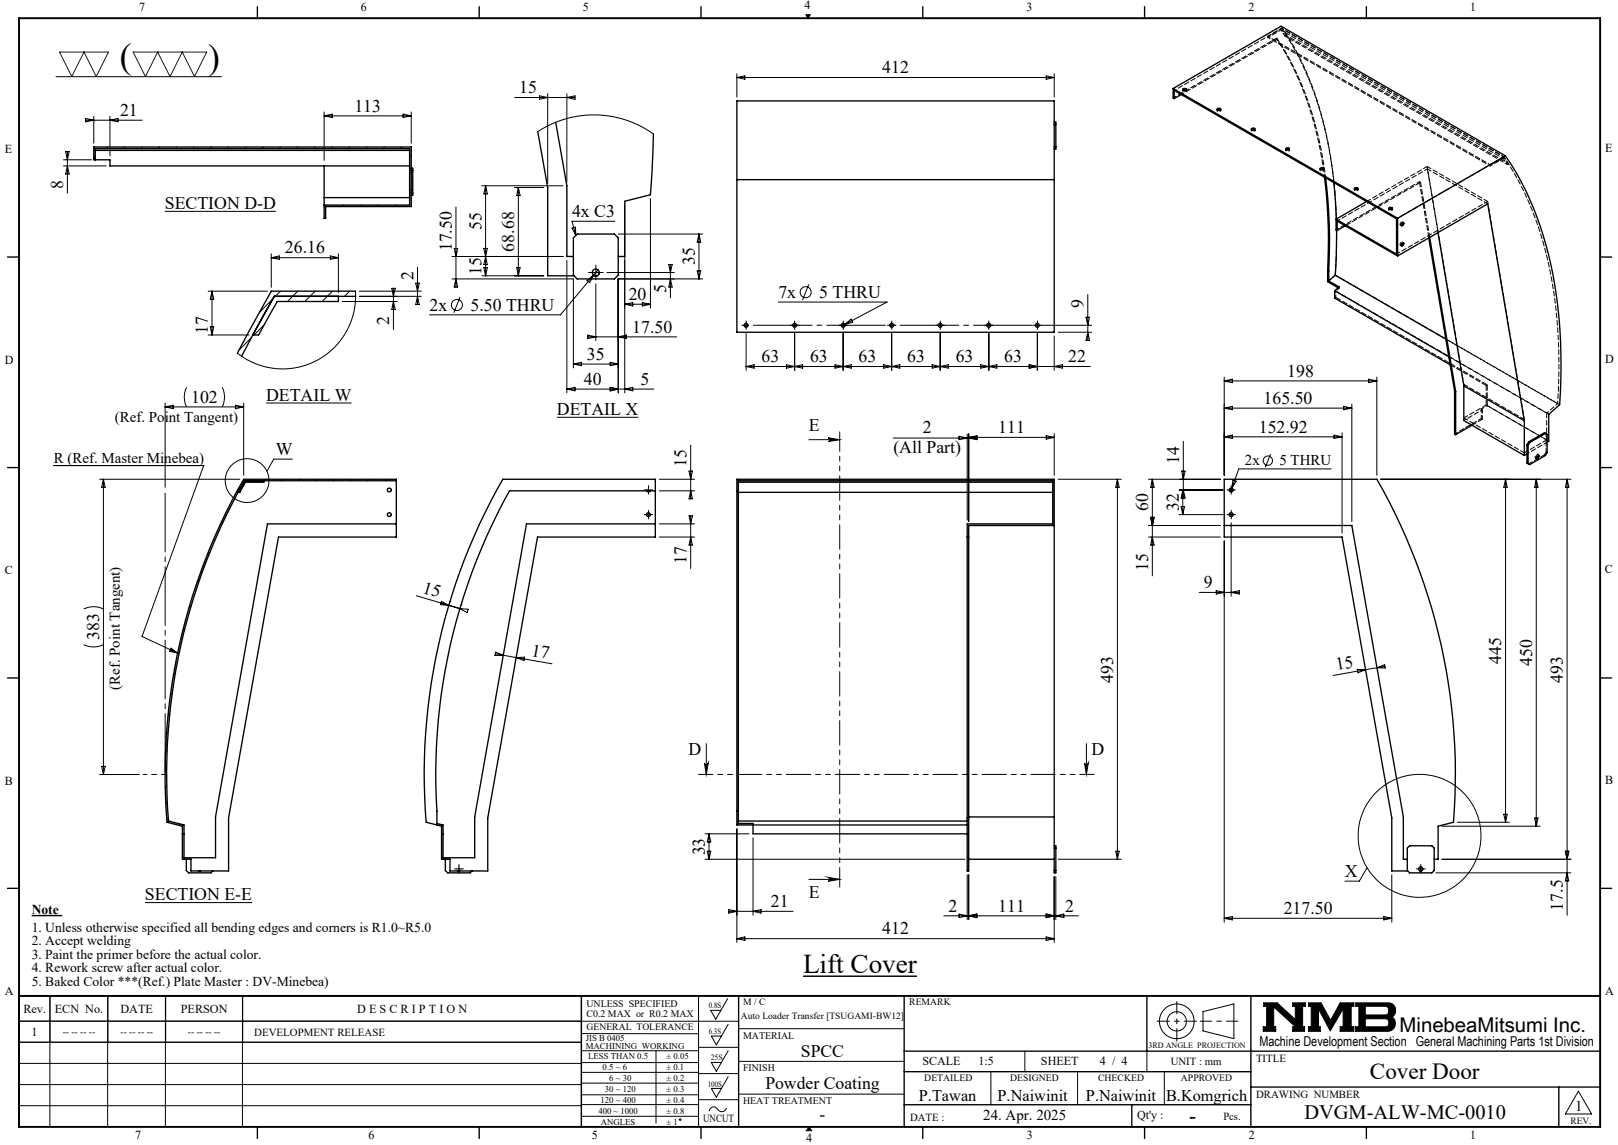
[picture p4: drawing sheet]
<svg xmlns="http://www.w3.org/2000/svg" width="420mm" height="297mm" viewBox="0 0 420 297" stroke-linecap="round" stroke-linejoin="round" font-family="sans-serif">
<g fill="none" stroke="#000" stroke-width=".26">
<path d="M14.5 19.9h43M191.3 19.1v6.1M209.2 3.8h1.1l-.6 .9zM271.6 19.7l2 .4-2 .5zM273.6 19.1v6.1M17 39.3h1l-.5 2.1zM17.5 39.3v10.8M22.2 31.2h14.7M22.2 30.7l2.1 .5-2.1 .4zM24.3 30.2v6.9M27.9 38.1l-.3 .5M28.5 30.2v10.2"/>
<path d="M28.5 31.2l2.1-.5v.9zM32.4 38.1l-.4 .5M36.9 38.1l-.4 .5M41.4 38.1l-.4 .5M45.9 38.1l-.4 .5M50.4 38.1l-.4 .5M54.9 38.1l-.4 .5M59.4 38.1l-.4 .5M63.9 38.1l-.4 .5M68.4 38.1l-.5 .5M72.8 38.1l-.3 .5M77.3 38.1l-.4 .5"/>
<path d="M81.8 38.1l-.4 .5M84.1 29v12.6M84.1 30.1h22.7M84.1 30.1l2.1-.5v.9zM86.3 38.1l-.4 .5M90.8 38.1l-.4 .5M95.3 38.1l-.4 .5M99.8 38.1l-.4 .5M104.3 38.1l-.4 .5M104.6 29.6l2.2 .5-2.2 .4zM106.8 29v8.1M133.6 25.3h15.7"/>
<path d="M139.6 34.1l3.1-1.7 4.3-1.6 4.2-.9 4-.1 4 .5 3.8 1 3.5 1.5 3.1 1.9M140.1 24.9l2.1 .4-2.1 .4zM142.2 24.3v23.3M147.1 24.3v22.9M147.1 25.3l2.2-.4v.8zM191.3 20.1h82.3M191.3 20.1l2.1-.4v.9zM16.5 41.4h7.2M16.5 43h11.1M17.5 43l.5 2.2h-1zM42.8 54.8h28.8M84.7 53.2l-.6 .6"/>
<path d="M89.2 53.2l-.4 .4M93.7 53.2l-.4 .4M98.2 53.2l-.4 .4M102.7 53.2l-.4 .4M106.8 40.2l-.5 .4M106.8 44.7l-.5 .3M106.8 49.1l-.5 .5M118.4 53.7v20.8M125.1 48.2h21.1M126 48.2v23.3M126 48.2l.5 2.1h-.9zM133.6 48.6h7.5"/>
<path d="M134.5 48.6v22.9M134.5 48.6l.5 2.1h-.9zM148.5 59.2l.9-.3 .1 2.2zM159.6 57.4h-11.1l1 3.7M162.2 53.2v48.7M168.8 51.5v28.4M54 75.5h15.4M55 75.5v11.4M55 75.5l.5 2.1h-.9zM70.4 65.8v8.7M70.4 66.8h17.4M70.4 66.8l2.1-.4v.9z"/>
<path d="M72.8 75.5l-5.5 5.6M77.3 75.5l-2.7 2.7M81.8 75.5l-2.7 2.7M85.8 66.4l2 .4-2 .5zM86.3 75.5l-2.7 2.7M87.8 65.8v10.1M88.9 78.2h14.3M90.8 75.5l-1.4 1.4M92.3 75.5v2.9l-.5 2.7-.7 2.3-1 2.3-1.9 2.9-2 2.1-1.9 1.5-2.1 1.3-2.6 1.1-2.2 .7-2.9 .4-2.8-.1-2.3-.3-2.9-.9-2.8-1.3-2.1-1.5M93.3 75.5h16.1M93.3 76.9h16.1M101.7 74.8h.9l-.5 2.1z"/>
<path d="M102.1 74.8v10.7M102.1 78.2l.5 2.1h-.9zM107.9 73.4h.9l-.4 2.1zM108.4 69.3v9.7M108.4 76.9l.4 2.1h-.9zM117.3 72.4h31.5v23M117.3 66.5h28.9M117.9 64.4h.9l-.4 2.1zM118.4 72.4l.4 2.1h-.9zM119.4 77.1l-1.6 4M125.1 71.5h16M125.6 64.4h.9l-.5 2.1z"/>
<path d="M125.6 69.4h.9l-.5 2.1zM126 66.5l.5 2.1h-.9zM134.1 69.4h.9l-.5 2.1zM147.1 67.5v34.4M152.4 72.7l1.7-1.3-1 1.9zM153.7 70.7h1.9M154.1 71.4l-8.6 10.3h-34M154.7 69.7v2M154.7 73.6v14.8M155.3 70l-1.2 1.4M157.6 70.7h17.4M160.5 60.7h21.9"/>
<path d="M162.2 78.9h6.6M162.2 78.9l2.1-.4v.9zM166.7 78.5l2.1 .4-2.1 .5zM173.6 68.6h.9l-.5 2.1zM174 72.4l.5 2.1h-.9zM174 68.6v8.6M181 70.3h.9l-.5 2.1zM181.4 60.7v11.7M181.4 60.7l.5 2.1h-.9zM182.4 72.4h-21.9v29.5M202 78.3h28.3l-11 5.8M209.9 73.8l-1.6 4.1"/>
<path d="M282.4 76.4v11.9M54 86.9h10.6M54.6 84.8h.9l-.5 2.1zM65.2 87.6l-3.2 3.3M68.5 84.3l-2.5 2.6M148.8 94.4l2.1-.4v.9zM148.8 94.4h11.7M152.6 87.4h23M152.6 86.9l2.1 .5-2.1 .4zM158.4 94l2.1 .4-2.1 .5zM160.5 87.4l2.1-.5v.9zM193.1 84.4h1.2"/>
<path d="M193.7 83.8v1.2M193.7 86.5v9.6M193.7 95.1l2.1-.5v.9zM204.2 94.6l2.1 .5-2.1 .4zM205.7 84.4h1.2M206.3 83.8v1.2M206.3 86.5v9.6M206.3 95.1l2.1-.5v.9zM216.7 94.6l2.2 .5-2.2 .4zM218.3 84.4h1.2M218.9 83.8v1.2M218.9 86.5v9.6"/>
<path d="M218.9 95.1l2.1-.5v.9zM219.3 84.1l-.9 .5M219.3 84.1l1.6-1.3 .5 .8zM229.4 94.6l2.1 .5-2.1 .4zM230.9 84.4h1.2M231.5 83.8v1.2M231.5 86.5v9.6M231.5 95.1l2.1-.5v.9zM242 94.6l2.1 .5-2.1 .4zM243.5 84.4h1.2M244.1 83.8v1.2M244.1 86.5v9.6"/>
<path d="M244.1 95.1l2.1-.5v.9zM254.6 94.6l2.1 .5-2.1 .4zM256 84.4h1.3M256.7 83.8v1.2M256.7 86.5v9.6M256.7 95.1l2.1-.5v.9zM267.2 94.6l2.1 .5-2.1 .4zM268.7 84.4h1.2M269.3 83.8v1.2M269.3 86.5v9.6M270.2 84.4h13.2M273.6 87.2v8.9"/>
<path d="M273.6 95.1l2.2-.5v.9zM274.7 86.2h8.7M281.9 82.3h.9l-.4 2.1zM282.4 86.2l.4 2.1h-.9zM283 95.1h-89.3M317.8 97.8v25.5M317.8 98.8l2.1-.4v.9zM317.8 98.8h39.6M355.3 98.4l2.1 .4-2.1 .5zM357.4 97.8v25.5M42.9 104.6v21.8M42.9 105.5h20.4"/>
<path d="M42.9 105.5l2-.4v.9zM48.4 100.5l-.4 1-.2 1.3 .2 1.4 .4 1.3M57.7 100.5l.4 1 .2 1.3-.2 1.4-.4 1.3M61.1 105.1l2.2 .4-2.2 .5zM63.3 104.6v18.7M69.1 104.5h22.1M75.9 119.1h-4.9l-1.7 3.1M144.6 108.2h21.1M147.1 100.9h22.6M147.1 100.9l2.2-.4v.9zM158.4 100.5l2.1 .4-2.1 .5zM162.2 100.9l2.1-.4v.9z"/>
<path d="M179.3 115.5v13.9M210 114h7.9M214.9 113.6l3 .4-3 .5a.49 .49 0 0 0 .5-.5 .49 .49 0 0 0-.5-.4zM231.9 113.6h21.7M249 113.2l2.1 .4-2.1 .4zM251.1 112.6v22.3M251.5 112.5v22.8M251.5 113.4h22.1M251.5 113.4l2.1 .5M253.6 113.2l-2.1 .4 2.1 .4v-1l-2.1 .4M271.6 113l2 .4-2 .5zM273.6 112.5v10.8"/>
<path d="M307.2 114.5v14.7M317.8 113.3h30.6M317.8 113.3l2.1-.4v.8zM317.8 105.9l2.1-.5v.9zM317.8 105.9h33.1M329.8 117.8l-1.4 3.4M346.3 112.9l2.1 .4-2.1 .4zM348.4 112.3v26M348.8 105.4l2.1 .5-2.1 .4zM350.9 104.8v30.5M13.9 120.8h39l-16 44.3 9.2 4.3M25.9 124.3h36.4"/>
<path d="M26.8 124.3v76.6M26.8 124.3l.5 2.1h-.9zM58 135.2l-.8 .8M64.4 124.3l-2.6 2.7M68.9 124.3l-.8 .8M73.4 124.3l-.4 .4M77.9 124.3l-.4 .4M82.4 124.3l-.4 .4M86.9 124.3l-.4 .4M91.4 124.3l-.5 .4M95.8 124.3l-.3 .4M100.3 124.3l-.4 .4"/>
<path d="M167.7 133.5h1.2M167.7 127.1h1.2M168.3 126.5v1.2M168.3 132.9v1.2M171.1 124.3h9.2M171.1 127.3h9.2M171.1 139.3h9.2M171.1 135.9h9.2M178.9 122.2h.8l-.4 2.1zM178.9 133.8h.8l-.4 2.1zM179.3 139.3l.4 2.1h-.8zM179.3 133.8v13.7"/>
<path d="M179.3 127.3l.4 2.1h-.8zM274.7 124.3h16.4M290.1 124.3l.4 2.1h-.9zM290.1 124.3v98.6M298.1 124.3h18.7M298.1 139.3h18.7M298.1 136.3h18.7M298.7 134.2h.9l-.5 2.1zM299.1 124.3l.5 2.1h-.9zM299.1 124.3v25.1M299.1 139.3l.5 2.1h-.9zM306 133.5h11.5"/>
<path d="M306 127.1h11.5M306.6 131.4h.9l-.5 2.1zM306.7 122.2h.9l-.4 2.1zM307 127.1v6.4M307 127.1l.5 2.1M307 127.1l-.4 2.1h1l-.4-2.1-.5 2.1M319 133.5h1.2M319 127.1h1.2M319.6 135.6v19.1M319.6 126.5v1.2M319.6 132.9v1.2M319.8 126.6l-.4 1"/>
<path d="M320 124.5l.9 .3-1.1 1.8zM345.5 121.6h-23.9l-1.8 5M390.8 124.3l.4 2.1h-.9zM390.8 124.3v89M398.8 124.3l.4 2.1h-.8zM398.8 124.3v90M406.8 124.3l.4 2.1h-.9zM406.8 124.3v113.1M407.8 124.3h-49.4M21.7 158l1-.4 1.4-.2 1.4 .1 1.3 .5M49.6 157l-.5 .6M51.8 150.4l-.6 .7"/>
<path d="M54.5 143.2l-.7 .7M108.1 154.5l11.3 3.4M114.6 156l1.9 1-2.1-.2zM116.5 157l2.9 .9M116.8 156.1h.1M119.4 157.9l2.1 .1-.3 .9zM119.7 156.9h.1M311.3 153.7h10.4M315.7 153.2l2.1 .5-2.1 .4zM317.8 140.3v98.9M319.6 153.7l2.1-.5v.9zM21.7 167.2l1 .4 1.4 .2 1.4-.1 1.3-.5"/>
<path d="M44.4 168.1l1.7 1.3-2.1-.5zM44.7 179.9l-.5 .5M45.5 174.6l-.5 .5M46.6 169.1l-.5 .5M47.9 163.2l-.5 .6M128.6 169.6l2 .4M128.7 169.2l1.9 .8h-2.1zM130.6 170l3.4 .6M134 170.6l9.3 1.6M134 170.6l2.1-.1-.1 .8zM352.3 173.6l2.2 .1-2 .8zM354.5 173.7l-8.5 1.5"/>
<path d="M357.4 173.2l-2.9 .5M357.4 173.2l2-.8 .2 .9zM359.5 172.8l-2.1 .4M26.4 198.8h.9l-.5 2.1zM43.3 199.4l-.4 .3M43.4 194.7l-.4 .5M43.6 190l-.4 .4M44.1 185.1l-.5 .4M182.8 197.9a.49 .49 0 0 0 .5 .5 .49 .49 0 0 0 .5-.5l-.5 3zM183.3 192.9v8M281.5 197.9a.49 .49 0 0 0 .5 .5 .49 .49 0 0 0 .5-.5l-.5 3zM282 192.9v8"/>
<path d="M25.9 200.9h10.3M43.3 203.8l-.4 .4M43.4 208.2l-.4 .3M43.7 212.4l-.4 .4M46.8 213.7l-.3 .4M183 216.3h11.5M184 216.3v6.6M184 216.3l.5 2.1h-.9zM191.3 215v29.5M195.5 217.3v20.1M374.3 214.3h25.5M378.3 213.3h13.5"/>
<path d="M390.3 211.2h.9l-.4 2.1zM398.4 212.2h.8l-.4 2.1zM37.6 234.1h27.8M118.5 225.4h1.2M119.1 224.8v1.2M183 222.9h67.5M183.6 220.8h.9l-.5 2.1zM189.2 236.4h16.7M189.2 235.9l2.1 .5-2.1 .5zM195.5 236.4l2.1-.5v1zM210 228.1h7.9M214.9 227.6l3 .5-3 .5a.51 .51 0 0 0 .5-.5 .51 .51 0 0 0-.5-.5z"/>
<path d="M249 237.1l2.1 .5-2.1 .4zM251.1 226.9v11.6M251.5 226.9v11.6M251.5 237.6l2.1-.5v.9zM271.6 237.1l2 .5-2 .4zM273.6 227.4v17.1M274.1 227.4v11.1M274.1 237.6l2.1-.5v.9zM274.7 222.9h16.4M279.9 237.6h-34.9M289.6 220.8h.9l-.4 2.1zM317.8 238.2l2.1-.5v.9z"/>
<path d="M317.8 238.2h43.5M354.9 225.1l-2.1 3.5h-3.7M359.2 237.7l2.1 .5-2.1 .4zM361.3 226.9v12.3M368.2 225.4h1.2M368.8 224.8v1.2M372.7 226.4h35.1M374.3 222.9h33.5M406.3 220.8h.9l-.4 2.1zM406.8 226.4l.4 2.1h-.9zM13 258.3l-.1 34M27.9 258.3v34"/>
<path d="M28 258.3v12M42.9 258.3v34M43 258.3v12M62.9 258.3v34M63 258.3v12M181.3 258.3v34M188.9 259l-3.1 5.4-1.3-2.3h2.6M191.3 243.5l2.1-.5v.9zM191.3 243.5h82.3M271.6 243l2 .5-2 .4zM4.9 264.9h186.8M4.9 275.8h146"/>
<path d="M5 270.3v-12h146l-.1 34M5 264.9h146M150.9 278.2h30.4M150.9 275.6h30.4M150.9 272.6h30.4M150.9 268.1h30.4M151 270.3l-146.1 .1M170.3 272.6v18.7M181.3 271.7h10.4M181.3 278.5h10.4M189 272.6l-3.1 5.3-1.3-2.3h2.7M189 279.3l-3.1 5.3-1.3-2.3h2.7"/>
<path d="M189 265.7l-3.1 5.3-1.3-2.3h2.7M191.7 266.8h43M191.7 275.3h43M257.2 278v8.6M266 272.7v5.3M279.7 278v8.6M297.7 272.7v5.3M302.2 278v8.6M312.3 262.4l8-2v9l-8-2zM328 260.1h3.5l4.7 4.3v-3.4h-.6v-.9h3.2v.9h-.7v5.3h.5v1.2h-3v-1.2h.7l-5.7-5.1v5.1h.6v1.2h-3.3v-1.2h.9v-5.3h-.8zM339.7 260.1h3.2l2.5 4.6 2.5-4.6h3.5v.9h-.7v5.3h.7v1.2h-3.5v-1.2h.8v-4.6l-3.4 5.7-3-5.7v4.6h.4v1.2h-3v-1.2h.7v-5.3h-.7zM351.9 260.1h8.4a1.97 1.97 0 0 1 1.9 1.5 1.97 1.97 0 0 1-.9 2.2 2.03 2.03 0 0 1 .8 2.2 2.03 2.03 0 0 1-1.8 1.5h-8.4v-1.2h.8v-5.3h-.8z"/>
<path d="M354.4 261h5.4l.6 .5v1.2l-.4 .5-.3 .1h-5.3zM354.4 264.3h5.4l.6 .4 .1 1-.2 .4-.4 .2h-5.5zM4.9 281.3h146M4.9 286.8h146M150.9 280.9h30.4M150.9 286.5h30.4M150.9 284h30.4M150.9 289.6h30.4M181.3 285.3h10.4M188.6 287.4a1.29 1.29 0 0 1-1.2 1 1.29 1.29 0 0 1-1.3-.9 1.14 1.14 0 0 0-1.3-.3 1.14 1.14 0 0 0-.7 1.1M191.7 283.8h43M210 292.3l.7 1"/>
<path d="M409.7 283l3.4 6h-6.8z"/>
<circle cx="118.6" cy="79.1" r="1.44"/>
<circle cx="209.1" cy="75.8" r="1.43"/>
<circle cx="329.1" cy="119.5" r="1.2"/>
<circle cx="64.1" cy="124.7" r="5.7"/>
<circle cx="368.5" cy="216.8" r="15.9"/>
<circle cx="305.5" cy="264.9" r="2.51"/>
<circle cx="305.5" cy="264.9" r="4.5"/>
<circle cx="176.6" cy="290.4" r=".2"/>
</g>
<path d="M311.6 264.9h9.7" fill="none" stroke="#000" stroke-width=".26" stroke-dasharray="15.2 1.3 1.3 1.3" stroke-dashoffset="12.3"/>
<path d="M305.5 259.8v10.2M300.4 264.9h10.2" fill="none" stroke="#000" stroke-width=".26" stroke-dasharray="15.2 1.3 1.3 1.3" stroke-dashoffset="12"/>
<g fill="none" stroke="#000" stroke-width=".35">
<path d="M66.8 1.7v3M124.4 1.7v3M182 1.7v3M239.5 1.7v3M297.1 1.7v3M354.7 1.7v3M24.7 39h81.6M139.6 34.1l2.6 14.5v22.9h6.8M144.3 31.7l2.8 16.5v18.3h1.7M169.6 34.7l-.8 15.8-6.6 1.7v14.3h-1.7M273.6 31.7h.5v7h-.5M273.6 32.3h.5"/>
<path d="M273.6 38.1h.5M304.5 23v2.4l.3 .2M304.5 23l58.3 33.6M304.5 23l28-16.2 58.3 33.6M304.8 25.6v-2.1l57.7 33.3v9.1l-15.7-9M306.6 24.5l-1.8 1.1M307 23.1a.51 .51 0 0 1 .6-.2 .51 .51 0 0 1 .3 .4 .5 .5 0 0 1-.5 .2 .5 .5 0 0 1-.4-.4zM307.1 23.4l.4-.2 .4 .2M316 28.5l.4-.1 .4 .1M316.1 28.1h.5l.3 .2a.47 .47 0 0 1-.5 .3 .47 .47 0 0 1-.5-.3zM324.8 33.4a.49 .49 0 0 1 .6-.2 .49 .49 0 0 1 .4 .4 .52 .52 0 0 1-.6 .2 .52 .52 0 0 1-.4-.4zM324.9 33.7h.8"/>
<path d="M333.8 38.5a.52 .52 0 0 1 .5-.2 .52 .52 0 0 1 .4 .5 .51 .51 0 0 1-.6 .2 .51 .51 0 0 1-.3-.5zM333.8 38.8h.8M24.3 41.1v.3h4.2v1.6h77.8M24.3 41.1v-3h82.5v15.5h-22.3v3.1h-.4v-13.7M24.3 41.1h.4M24.7 41.1v.3M24.7 41.1v-2.5h81.6v14.6h-22.2M84.1 51.3h22.2M106.8 44.2h.3M106.8 43.6h.3v7.1h-.3M106.8 50.1h.3M191.3 46.6v-20.4h82.3v20.4"/>
<path d="M191.3 46.6v39.6h82.3v-39.6M191.3 46.6h82.3M342.7 43.7a.55 .55 0 0 1 .5-.2 .55 .55 0 0 1 .4 .4 .52 .52 0 0 1-.5 .2 .52 .52 0 0 1-.4-.4zM342.7 44l.4-.2 .4 .2M343.8 46a136 136 0 0 1 .8 24.1M344.1 46.1a136.6 136.6 0 0 1 .8 24.2M346.2 47.4l.7 9.4M346.8 56.9v2.7l.3 .2M346.9 59.7v6.2l-.3 5.5M347.1 59.8v-2.4l15.7 9M349.2 58.6l-2.1 1.2M351.6 48.8a.52 .52 0 0 1 .5-.2 .52 .52 0 0 1 .4 .4 .5 .5 0 0 1-.5 .2 .5 .5 0 0 1-.4-.4z"/>
<path d="M351.6 49.1l.4-.1 .5 .1M354.7 52.3l-7.9 4.6M360.5 54a.52 .52 0 0 1 .5-.2 .52 .52 0 0 1 .4 .4 .52 .52 0 0 1-.5 .2 .52 .52 0 0 1-.4-.4zM360.5 54.3l.5-.2 .4 .2M362.8 56.6v9.8M363.9 57.9l.3-.2a.45 .45 0 0 1 .1 .6 .45 .45 0 0 1-.6 .2zM364.1 57.7l-.4 .7M390.8 40.4a86 86 0 0 1 13.7 40.5 143.1 143.1 0 0 1 .3 24.1l-2.8 2.5v7l-.4 .2M390.8 40.4l-28 16.2M1.9 66.7h3M71.2 76.9l-8.5 15.5M71.2 76.9l-5.6 10h1.5l4.9-8.7h15.8v-1.3"/>
<path d="M71.2 76.9h21.1M92.3 75.5h-21.9l-8.8 16.1M149.8 60.7h9.7l1 1v9.7l-1 1h-9.7l-1-1v-9.7zM154.3 71.5h.7M344.6 70.1l.3 .2M344.6 70.1v3l2.7 1.5M344.9 70.3v2.6M344.9 72.9l2.7 1.5-1.1 1M346.5 75.4l29.6 17.1M346.5 75.4v1.9l29.9 17.3M346.6 71.4l28.7 16.6M346.6 71.4l-1.7 1.5"/>
<path d="M362.8 66.4l23.4-13.5 9.5 56.2M363.9 63.1l.3-.2a.47 .47 0 0 1 .1 .6 .47 .47 0 0 1-.6 .2zM364.1 62.9l-.4 .8M370.9 61.7l6.7 39.7M371.1 61.6l6.8 39.9M373.3 60.4l6.7 39.7M415.4 66.7h3M377.6 101.4l.3 .1M377.6 101.4v11.2l.3 .1M377.9 101.5v11.2M380 100.1v9l15.7 9M380 100.1l15.7 9"/>
<path d="M382.1 110.3l-4.2 2.4M395.7 109.1v9M396.4 115.4v4.7M396.4 117.7l-.7 .4M396.4 115.4l.3 .1M396.7 115.5v4.8l-.3-.2M396.8 114.6l-.4 .8M396.8 114.6l.3 .2M397.1 114.8l-.4 .7M398.9 118.3l.3-.3a.44 .44 0 0 1 .4 .5 .44 .44 0 0 1-.4 .4l-.3 .1-.2-.2zM399.2 118l-.1 .5-.4 .3M401.2 112.4l-.3-.1-4.1 2.3"/>
<path d="M401.2 112.4l-4.1 2.4M401.2 112.4l.4 .3v4.7l-.4 .7-4.1 2.4M1.9 121.3h3M63.3 124.3h39.6v15h-30.6l-13 72.9v13.7h-9.7v-3h-2.3v-8.6l-3.9-1a153.9 153.9 0 0 1 19.9-89zM63.5 124.7a153.1 153.1 0 0 0-19.8 88.3l4.1 1v8.5h8.2v-10.6l13.4-76h33.5M63.5 124.7l-1.7 3h.5l1.4-2.6h4.8v-.4M63.5 124.7h39.4M130.5 124.3h39.6v15h-30.6l-12.9 72.9v13.7h-9.8v-3h-2.2v-8.6l-4-1a153.9 153.9 0 0 1 19.9-89zM167.9 127.3l.4 .3 .5-.3M170.1 127.3h-37.8a150.6 150.6 0 0 0-18.9 83.1v3.6M170.1 135.9h-33.4l-13.5 76v10.6h-8.2v-8.5l-1.6-.4M191.3 127.3v83.1"/>
<path d="M191.3 127.3v-3h82.3v102.1h.5v-7h-.5M191.3 127.3h.4M191.7 127.3v83.1M191.7 127.3v-2.6h81.6v11.2h-22.2v90h.4v-89.6h22.1M191.7 125.1h81.6M191.7 127.7h81.6M251.1 139.3h.4M317.8 136.3h33.1l13.4 75.6v11h1M319.1 127.3h.9M396.4 120.1l.7 .4M396.8 120.3l.3 .2M415.4 121.3h3"/>
<path d="M1.9 175.9h3M415.4 175.9h3M47.3 216.3h.5M114.6 216.3h.4M191.3 210.4v3.6h59.8M191.3 210.4h.4M191.7 210.4v3.2h3.8v2.7h55.6M191.7 213h59.4M251.1 212.2h.4M251.5 211.9h22.1M273.6 220h.5M365.9 219.4h5.8l.6 .6v5.8l-.6 .6h-5.8l-.6-.6v-5.8z"/>
<path d="M1.9 230.4h3M48.4 222.9v2.9l.6 .6h5.8l.4-.5M51.6 225.9h.5M115.6 222.9v2.9l.6 .6h5.8l.5-.5M118.9 225.9h.4M251.5 222.9h22.1M273.6 225.8h.5M368.5 225.9h.5M372.3 222.9h1v-8.6l4-1a153.9 153.9 0 0 0-19.9-89h-39.6v15h30.6l12.9 72.9v13.7h4.1M415.4 230.4h3M150.9 258.3v34M191.7 258.3v34"/>
<path d="M234.7 258.3v34M297.7 258.3v14.4M324.7 258.3v34M234.7 272.7h180.7M234.7 278h90M66.8 292.3v3M124.4 292.3v3M182 292.3v3M234.7 286.6h90M239.5 292.3v3M293.8 286.6v5.7M297.1 292.3v3"/>
<path d="M324.7 282h90.7M354.7 292.3v3M404.6 282v10.3"/>
<circle cx="154.7" cy="70.7" r=".92"/>
<circle cx="193.7" cy="84.4" r=".5"/>
<circle cx="206.3" cy="84.4" r=".5"/>
<circle cx="218.9" cy="84.4" r=".5"/>
<circle cx="231.5" cy="84.4" r=".5"/>
<circle cx="244" cy="84.4" r=".5"/>
<circle cx="256.7" cy="84.4" r=".51"/>
<circle cx="269.3" cy="84.4" r=".5"/>
<circle cx="101.1" cy="127.1" r=".51"/>
<circle cx="101.1" cy="133.5" r=".51"/>
<circle cx="168.3" cy="133.5" r=".5"/>
<circle cx="319.6" cy="127.1" r=".5"/>
<circle cx="319.6" cy="133.5" r=".5"/>
<circle cx="368.8" cy="225.4" r=".56"/>
</g>
<path d="M4.9 4.7h410.5v287.6h-410.5zM4.9 258.3h410.5" fill="none" stroke="#000" stroke-width=".5"/>
<path d="M210 292.3l-.7 1h1.4" fill="none" stroke="#00f" stroke-width=".26"/>
<g fill="#000">
<path d="M210 292.3l.7 1h-1.4z"/>
<path d="M209.2 3.8l.5 .9 .6-.9zM328 260.1v.9h.8v5.3h-.9v1.2h3.3v-1.2h-.6v-5.1l5.7 5.1h-.7v1.2h3v-1.2h-.5v-5.3h.7v-.9h-3.2v.9h.6v3.4l-4.7-4.3zM351.9 260.1v.9h.8v5.3h-.8v1.2h8.6l.7-.2 .6-.5 .4-.8v-.8l-.3-.8-.6-.6 .8-.8 .2-1.3-.5-.9-.5-.5-.6-.2zM354.4 264.3h5.4l.6 .4 .1 1-.6 .6h-5.5zM354.4 261l5.5 .1 .5 .5v1.1l-.3 .5-.3 .1h-5.4zM339.7 260.1v.9h.7v5.3h-.7v1.2h3v-1.2h-.4v-4.6l3 5.7 3.4-5.7v4.6h-.8v1.2h3.5v-1.2h-.7v-5.3h.7v-.9h-3.5l-2.5 4.6-2.5-4.6z" fill-rule="evenodd"/>
</g>
<path d="M8.2 237.5h8M208.4 253.2h29.6" fill="none" stroke="#000" stroke-width=".38"/>
<path d="M284 200.9h-102.7" fill="none" stroke="#000" stroke-width=".26" stroke-dasharray="6.3 1.3 1.3 1.3 1.3 1.3" stroke-dashoffset="2.6"/>
<path d="M218 112v118.1" fill="none" stroke="#000" stroke-width=".26" stroke-dasharray="6.3 1.3 1.3 1.3 1.3 1.3" stroke-dashoffset="1.3"/>
<g fill="none" stroke="#000" stroke-width=".26" stroke-dasharray="15.2 1.3 1.3 1.3">
<path d="M153.7 70.7h-.9M154.7 69.7v-.9M154.7 71.7v.9M155.7 70.7h.9M193.1 84.4h-.5M193.7 83.8v-.5M193.7 85v.5M205.7 84.4h-.5M206.3 83.8v-.5M206.3 85v.5M206.9 84.4h.5M218.3 84.4h-.5"/>
<path d="M218.9 83.8v-.5M218.9 85v.5M219.5 84.4h.5M230.9 84.4h-.5M231.5 83.8v-.5M231.5 85v.5M232.1 84.4h.5M243.5 84.4h-.5M244.1 83.8v-.5M244.1 85v.5M244.7 84.4h.5M256.1 84.4h-.5"/>
<path d="M256.7 83.8v-.5M256.7 85v.5M257.3 84.4h.5M268.7 84.4h-.5M269.3 83.8v-.5M269.3 85v.5M269.9 84.4h.5M167.7 133.5h-.5M167.7 127.1h-.5M168.3 132.9v-.5M168.3 134.1v.5M168.3 126.5v-.5"/>
<path d="M168.3 127.7v.5M168.9 133.5h.5M168.9 127.1h.5M319 133.5h-.5M319 127.1h-.5M319.6 132.9v-.5M319.6 134.1v.5M319.6 126.5v-.5M319.6 127.7v.5M320.2 133.5h.5M320.2 127.1h.5M118.5 225.4h-.5"/>
<path d="M119.1 224.8v-.6M119.1 226v.5M119.7 225.4h.6M368.2 225.4h-.5M368.8 224.8v-.6M368.8 226v.5M369.4 225.4h.6"/>
</g>
<path d="M194.3 84.4h74.9" fill="none" stroke="#000" stroke-width=".26" stroke-dasharray="15.2 1.3 1.3 1.3" stroke-dashoffset="-1.3"/>
<path d="M42.9 200.9v-73.5" fill="none" stroke="#000" stroke-width=".26" stroke-dasharray="15.2 1.3 1.3 1.3" stroke-dashoffset="-.5"/>
<path d="M42.9 200.9h-5.7" fill="none" stroke="#000" stroke-width=".26" stroke-dasharray="15.2 1.3 1.3 1.3" stroke-dashoffset="14.3"/>
<path d="M15.5 13.5h12.7l-3.2 6.4-3.2-6.4-3.2 6.4zM34.6 13.5h19.1l-3.2 6.4-3.2-6.4-3.2 6.4-3.2-6.4-3.2 6.4z" fill="none" stroke="#191924" stroke-width=".26"/>
<g fill="#000">
<path d="M44.4 168.1l1.7 1.3-2.1-.5z"/>
<path d="M214.9 113.6l3 .4-3 .5a.49 .49 0 0 0 .5-.5 .49 .49 0 0 0-.5-.4zM214.9 227.6l3 .5-3 .5a.51 .51 0 0 0 .5-.5 .51 .51 0 0 0-.5-.5z"/>
<path d="M281.5 197.9a.49 .49 0 0 0 .5 .5 .49 .49 0 0 0 .5-.5l-.5 3zM182.8 197.9a.49 .49 0 0 0 .5 .5 .49 .49 0 0 0 .5-.5l-.5 3z"/>
</g>
<g fill="none" stroke="#000" stroke-width=".26" stroke-dasharray="1.3 .6">
<path d="M329.1 9.4v.3M331.6 10.1l-.3-.1M333.5 9.3l.3-.2M307 23.2v.3M308 23.5v-.3M315.9 28.3v.4M316.9 28.7v-.4M324.8 33.5v.3M325.8 33.8v-.3M333.7 38.6v.4M334.7 39v-.4M342.6 43.8v.3"/>
<path d="M343.6 44.1v-.3M351.6 48.9v.3M352.6 49.2v-.3M360.5 54.1v.3M361.5 54.4v-.3M363.5 58.4l.3 .2M363.7 58.4l-.3-.2M364.3 57.7l-.3-.2M368.7 47.3l-.3-.2M386.8 43v-.3M391.5 42.5l-.3 .1M346.8 77.1l-.3 .2"/>
<path d="M347.4 74.6l.2 .2M347.6 74.4v.4M363.5 63.6l.3 .2M363.7 63.6l-.3-.2M364.3 62.9l-.3-.1M385.8 100l-9.4-5.4M385.8 100v5.1M386.1 99.8l-.3 .2M380 100.1v-.4M384.5 106.1l.3 .2M384.8 108.7l-2.7 1.6M384.8 108.7l-.3-.1"/>
<path d="M395.7 109.1v-.3M398.6 118.8l.3 .2M399.4 118l-.3-.2M400.9 112.2l.4 .3M400.9 118l.3 .1M401.3 112.5l.3 .1M401.5 107.2v6.9M401.6 114.7l-.3 .2M401.6 117.4l-.3-.2M402 114.4l-15.9-9.2"/>
</g>
<path d="M331.3 10a82.9 82.9 0 0 1 12.5 36M331.6 10.1a82.9 82.9 0 0 1 12.5 36M304.5 25.4l26.8-15.4M384.5 108.6l-6.9 4M384.5 106.1v2.5M384.8 106.3v2.4M401.3 114.9v-2.4M401.3 117.2v-2.3M401.3 117.2l-.4 .8" fill="none" stroke="#000" stroke-width=".26" stroke-dasharray="1.3 .6" stroke-dashoffset=".4"/>
<path d="M304.8 23.4l27.9-16M307.1 23.4a.41 .41 0 0 0 .4 .4 .41 .41 0 0 0 .4-.4M316 28.5a.41 .41 0 0 0 .4 .5 .41 .41 0 0 0 .4-.5M324.9 33.6a.41 .41 0 0 0 .4 .5 .41 .41 0 0 0 .4-.5M333.8 38.8a.41 .41 0 0 0 .4 .4 .41 .41 0 0 0 .4-.4M342.7 43.9a.42 .42 0 0 0 .4 .5 .42 .42 0 0 0 .5-.5M351.6 49.1a.41 .41 0 0 0 .5 .4 .41 .41 0 0 0 .4-.4M360.6 54.2a.41 .41 0 0 0 .4 .5 .41 .41 0 0 0 .4-.5M362.5 56.8l27.9-16.1M346.8 75.5v1.6" fill="none" stroke="#000" stroke-width=".26" stroke-dasharray="1.3 .6" stroke-dashoffset=".8"/>
<path d="M329.1 9.7l3.4-1.9M363.4 58.2a.43 .43 0 0 1 .2-.6 .43 .43 0 0 1 .5 .1M390.2 41.1l-3.4 1.9M390.4 40.7a84.3 84.3 0 0 1 13.3 37.7 138.6 138.6 0 0 1 .6 26.3M347.6 74.8l-.8 .7M363.4 63.4a.43 .43 0 0 1 .2-.5 .43 .43 0 0 1 .5 0M401.3 114.9l-4.9 2.8" fill="none" stroke="#000" stroke-width=".26" stroke-dasharray="1.3 .6" stroke-dashoffset=".6"/>
<path d="M346.9 56.8l.1 2.9M370.5 43.2l-15.8 9.1M386.2 52.2l-15.7-9M386.2 52.9l-15.7-9.1M371.1 61.6l-2.4-14.3M385.8 105.1l-5.8 3.3M395.7 108.8l-15.7-9.1M395.7 117.5l-15.7-9.1M401.5 114.1l-15.7-9M401.5 114.1l-5.8 3.4M402 107.4l-55.2-31.9M404.3 104.7l-29-16.7" fill="none" stroke="#000" stroke-width=".26" stroke-dasharray="1.3 .6" stroke-dashoffset=".1"/>
<path d="M332.5 6.8a84.4 84.4 0 0 1 13.5 38 139.3 139.3 0 0 1 .6 26.5M332.7 7.4a84.3 84.3 0 0 1 13.3 37.7l.2 2.3M386.2 52.2l-23.7 13.7M346.6 71.3l-2 1.8M401.5 107.2l-25.4-14.7M404.9 105l-58.3-33.7" fill="none" stroke="#000" stroke-width=".26" stroke-dasharray="1.3 .6" stroke-dashoffset=".3"/>
<path d="M368.7 47.3l-19.5 11.3M370.5 43.8l2.8 16.5M370.9 61.7l-2.5-14.6" fill="none" stroke="#000" stroke-width=".26" stroke-dasharray="1.3 .6" stroke-dashoffset="-.1"/>
<path d="M386.8 42.7l-57.7-33.3M386.8 43l-57.7-33.3M390.2 41.1l-57.7-33.3M390.4 40.7l-57.7-33.3M391.2 42.6l-57.7-33.3M391.5 42.5l-57.7-33.4M380 109.1l4.8-2.8M404.3 104.7l-2.8 2.5" fill="none" stroke="#000" stroke-width=".26" stroke-dasharray="1.3 .6" stroke-dashoffset=".7"/>
<path d="M332.7 7.4l-3.6 2M333.8 9.1l-1.1-1.7M306.7 24.5l24.9-14.4M347.1 57.3l23.4-13.5M368.4 47.1l-21.6 12.5M386.8 42.7l3.6-2M390.4 40.7l1.1 1.8M380 99.7l-9.5-56.5M395.7 108.8l-9.5-56.6" fill="none" stroke="#000" stroke-width=".26" stroke-dasharray="1.3 .6" stroke-dashoffset=".5"/>
<path d="M332.5 7.8l1 1.5M391.2 42.6l-1-1.5M386.1 105.2l-1.6 .9M399.2 118a.47 .47 0 0 0-.6 .2 .47 .47 0 0 0 .2 .6" fill="none" stroke="#000" stroke-width=".26" stroke-dasharray="1.3 .6" stroke-dashoffset=".9"/>
<path d="M346.8 77.1l39.3 22.7M386.1 99.8v5.4" fill="none" stroke="#000" stroke-width=".26" stroke-dasharray="1.3 .6" stroke-dashoffset="-.2"/>
<path d="M396.8 120.3l4.1-2.3" fill="none" stroke="#000" stroke-width=".26" stroke-dasharray="1.3 .6" stroke-dashoffset=".2"/>
<g font-size="9.2">
<text x="31.1" y="17.7">(</text>
<text x="54" y="17.8">)</text>
</g>
<text font-size="7.1" x="208.4" y="252.4">Lift Cover</text>
<text font-size="6" x="355.6" y="280">Cover Door</text>
<g font-size="5.3">
<text x="363.3" y="267.7">MinebeaMitsumi Inc.</text>
<text x="338.6" y="290.4">DVGM-ALW-MC-0010</text>
</g>
<text font-size="4.9" x="308.8" y="290.9">-</text>
<g font-size="4.6">
<text x="229" y="19">412</text>
<text x="92" y="28.9">113</text>
<text x="134.8" y="24.2">15</text>
<text x="31.2" y="30.1">21</text>
<text x="16.4" y="48.9" transform="rotate(-90 16.4 48.9)">8</text>
<text x="42.8" y="54.3">SECTION D-D</text>
<text x="125" y="59.7" transform="rotate(-90 125 59.7)">55</text>
<text x="148.5" y="56.3">4x C3</text>
<text x="74" y="65.7">26.16</text>
<text x="117.3" y="65.2" transform="rotate(-90 117.3 65.2)">17.50</text>
<text x="133.5" y="65.3" transform="rotate(-90 133.5 65.3)">68.68</text>
<text x="125" y="71.3" transform="rotate(-90 125 71.3)">15</text>
<text x="180.4" y="68.8" transform="rotate(-90 180.4 68.8)">35</text>
<text x="107.3" y="72.8" transform="rotate(-90 107.3 72.8)">2</text>
<text x="163.2" y="77.8">20</text>
<text x="173" y="76.1" transform="rotate(-90 173 76.1)">5</text>
<text x="202" y="77.2">7x</text>
<text x="212.7" y="77.2">5 THRU</text>
<text x="111.5" y="80.5">2x</text>
<text x="122.1" y="80.5">5.50 THRU</text>
<text x="281.3" y="79.8" transform="rotate(-90 281.3 79.8)">9</text>
<text x="54" y="86.6" transform="rotate(-90 54 86.6)">17</text>
<text x="101.1" y="84.3" transform="rotate(-90 101.1 84.3)">2</text>
<text x="164.1" y="86.3">17.50</text>
<text x="152.4" y="93.3">35</text>
<text x="197.7" y="93.9">63</text>
<text x="210.3" y="93.9">63</text>
<text x="222.9" y="93.9">63</text>
<text x="235.5" y="93.9">63</text>
<text x="248.1" y="93.9">63</text>
<text x="260.7" y="93.9">63</text>
<text x="277.3" y="93.9">22</text>
<text x="151.5" y="99.8">40</text>
<text x="166.3" y="99.8">5</text>
<text x="334.1" y="97.7">198</text>
<text x="49.6" y="104.5">102</text>
<text x="69.1" y="104">DETAIL W</text>
<text x="144.6" y="107.7">DETAIL X</text>
<text x="328" y="104.7">165.50</text>
<text x="210" y="111.9">E</text>
<text x="239.5" y="112.4">2</text>
<text x="259.1" y="112.3">111</text>
<text x="326.8" y="112.2">152.92</text>
<text x="71.6" y="118.1">W</text>
<text x="231.9" y="117.6">(All Part)</text>
<text x="178.2" y="121.2" transform="rotate(-90 178.2 121.2)">15</text>
<text x="306.1" y="120.2" transform="rotate(-90 306.1 120.2)">14</text>
<text x="298.1" y="132.6" transform="rotate(-90 298.1 132.6)">60</text>
<text x="306" y="132.6" transform="rotate(-90 306 132.6)">32</text>
<text x="178.2" y="146.3" transform="rotate(-90 178.2 146.3)">17</text>
<text x="298.1" y="148.2" transform="rotate(-90 298.1 148.2)">15</text>
<text x="109.5" y="153.8" transform="rotate(17 109.5 153.8)">15</text>
<text x="312.5" y="152.5">9</text>
<text x="25.8" y="166" transform="rotate(-90 25.8 166)">383</text>
<text x="137.8" y="170.1" transform="rotate(10 137.8 170.1)">17</text>
<text x="347" y="173.9" transform="rotate(-10 347 173.9)">15</text>
<text x="389.7" y="172.2" transform="rotate(-90 389.7 172.2)">445</text>
<text x="397.7" y="172.7" transform="rotate(-90 397.7 172.7)">450</text>
<text x="289" y="177" transform="rotate(-90 289 177)">493</text>
<text x="405.7" y="177" transform="rotate(-90 405.7 177)">493</text>
<text x="178.7" y="196">D</text>
<text x="283.3" y="196">D</text>
<text x="183" y="221.9" transform="rotate(-90 183 221.9)">33</text>
<text x="349.1" y="227.5">X</text>
<text x="37.6" y="233.6">SECTION E-E</text>
<text x="210" y="232.9">E</text>
<text x="200.1" y="235.3">21</text>
<text x="246.2" y="236.4">2</text>
<text x="259.1" y="236.4">111</text>
<text x="276.5" y="236.4">2</text>
<text x="333.2" y="237.1">217.50</text>
<text x="405.7" y="236.2" transform="rotate(-90 405.7 236.2)">17.5</text>
<text x="229" y="242.4">412</text>
<text x="207.9" y="274.1">SPCC</text>
<text x="198.7" y="282.4">Powder Coating</text>
<text x="212.8" y="290.6">-</text>
</g>
<g font-size="4.2">
<text x="238.5" y="285.5">P.Tawan</text>
<text x="258.9" y="285.5">P.Naiwinit</text>
<text x="281.9" y="285.5">P.Naiwinit</text>
<text x="302.7" y="285.5">B.Komgrich</text>
</g>
<g font-size="3.9">
<text x="29.8" y="109.5">(Ref. Point Tangent)</text>
<text x="14" y="120">R (Ref. Master Minebea)</text>
<text x="323.2" y="120.7">2x</text>
<text x="332.1" y="120.7">5 THRU</text>
<text x="31.1" y="179" transform="rotate(-90 31.1 179)">(Ref. Point Tangent)</text>
<text x="255.2" y="290.6">24. Apr. 2025</text>
<text x="408.9" y="288.2">1</text>
</g>
<g font-size="3.5">
<text x="8.2" y="237.1">Note</text>
<text x="8.2" y="241.7">1. Unless otherwise specified all bending edges and corners is R1.0~R5.0</text>
<text x="8.2" y="245.2">2. Accept welding</text>
<text x="8.2" y="248.7">3. Paint the primer before the actual color.</text>
<text x="8.2" y="252.3">4. Rework screw after actual color.</text>
<text x="8.2" y="255.8">5. Baked Color ***(Ref.) Plate Master : DV-Minebea)</text>
<text x="326.9" y="271.4">Machine Development Section General Machining Parts 1st Division</text>
</g>
<g font-size="3.2">
<text x="36.1" y="2.9">7</text>
<text x="93.7" y="2.8">6</text>
<text x="151.3" y="2.8">5</text>
<text x="208.8" y="2.2">4</text>
<text x="266.5" y="2.8">3</text>
<text x="324.1" y="2.8">2</text>
<text x="381.6" y="2.8">1</text>
<text x="1.3" y="39.8">E</text>
<text x="416.6" y="39.5">E</text>
<text x="1.3" y="94.3">D</text>
<text x="416.6" y="94.1">D</text>
<text x="1.3" y="148.9">C</text>
<text x="416.6" y="148.7">C</text>
<text x="1.3" y="203.6">B</text>
<text x="416.6" y="203.3">B</text>
<text x="416.6" y="258">A</text>
<text x="1.3" y="258.1">A</text>
<text x="6.1" y="262.7">Rev.</text>
<text x="14.2" y="262.7">ECN No.</text>
<text x="31.3" y="262.7">DATE</text>
<text x="46.9" y="262.7">PERSON</text>
<text x="92.7" y="262.7">D E S C R I P T I O N</text>
<text x="8.2" y="268.7">1</text>
<text x="239.4" y="276.2">SCALE</text>
<text x="254" y="276.2">1:5</text>
<text x="270.2" y="276.2">SHEET</text>
<text x="285.5" y="276.2">4 / 4</text>
<text x="295.2" y="290.1">Qt'y :</text>
<text x="35.1" y="295.5">7</text>
<text x="95.7" y="295.6">6</text>
<text x="153.6" y="295.6">5</text>
<text x="209.3" y="296.3">4</text>
<text x="266.6" y="295.6">3</text>
<text x="324.2" y="295.6">2</text>
<text x="381.6" y="295.6">1</text>
</g>
<g font-size="2.8">
<text x="66" y="268.6">DEVELOPMENT RELEASE</text>
<text x="326" y="275.4">TITLE</text>
<text x="303.9" y="276.2">UNIT : mm</text>
<text x="326" y="284.7">DRAWING NUMBER</text>
<text x="182.5" y="291.2">UNCUT</text>
<text x="236.3" y="290.7">DATE :</text>
<text x="317.6" y="290.6">Pcs.</text>
</g>
<g font-size="2.6">
<text x="152.2" y="261.3">UNLESS SPECIFIED</text>
<text x="152.2" y="263.7">C0.2 MAX or R0.2 MAX</text>
<text x="192.9" y="269.4">MATERIAL</text>
<text x="192.9" y="277.7">FINISH</text>
<text x="192.9" y="286.3">HEAT TREATMENT</text>
</g>
<g font-size="2.5">
<text x="192.9" y="260.7">M / C</text>
<text x="236" y="260.7">REMARK</text>
<text x="16.3" y="268.5">-- -- -- --</text>
<text x="31.3" y="268.5">-- -- -- --</text>
<text x="48.8" y="268.5">-- -- -- --</text>
<text x="152.3" y="267.3">GENERAL TOLERANCE</text>
<text x="192.3" y="264.2">Auto Loader Transfer [TSUGAMI-BW12]</text>
<text x="239.9" y="280.5">DETAILED</text>
<text x="262.2" y="280.5">DESIGNED</text>
<text x="285.1" y="280.5">CHECKED</text>
<text x="306.6" y="280.5">APPROVED</text>
<text x="407.7" y="291.5">REV.</text>
</g>
<g font-size="2.3">
<text x="152.1" y="270">JIS B 0405</text>
<text x="152.1" y="272.1">MACHINING WORKING</text>
<text x="152.7" y="274.6">LESS THAN 0.5</text>
<text x="173" y="274.6">± 0.05</text>
<text x="156.4" y="277.4">0.5 ~ 6</text>
<text x="158.1" y="280.3">6 ~ 30</text>
<text x="173" y="277.4">± 0.1</text>
<text x="173" y="280.3">± 0.2</text>
<text x="155.9" y="286">120 ~ 400</text>
<text x="157" y="283.2">30 ~ 120</text>
<text x="173" y="283.2">± 0.3</text>
<text x="173" y="286">± 0.4</text>
<text x="155.3" y="288.9">400 ~ 1000</text>
<text x="155.9" y="291.7">ANGLES</text>
<text x="173" y="288.9">± 0.8</text>
<text x="173" y="291.7">± 1</text>
</g>
<g font-size="2.1">
<text x="184" y="261.5">0.8S</text>
<text x="184" y="268.1">6.3S</text>
<text x="184.5" y="275">25S</text>
<text x="298.1" y="271.8">3RD ANGLE PROJECTION</text>
<text x="183.7" y="281.9">100S</text>
</g>
</svg>
